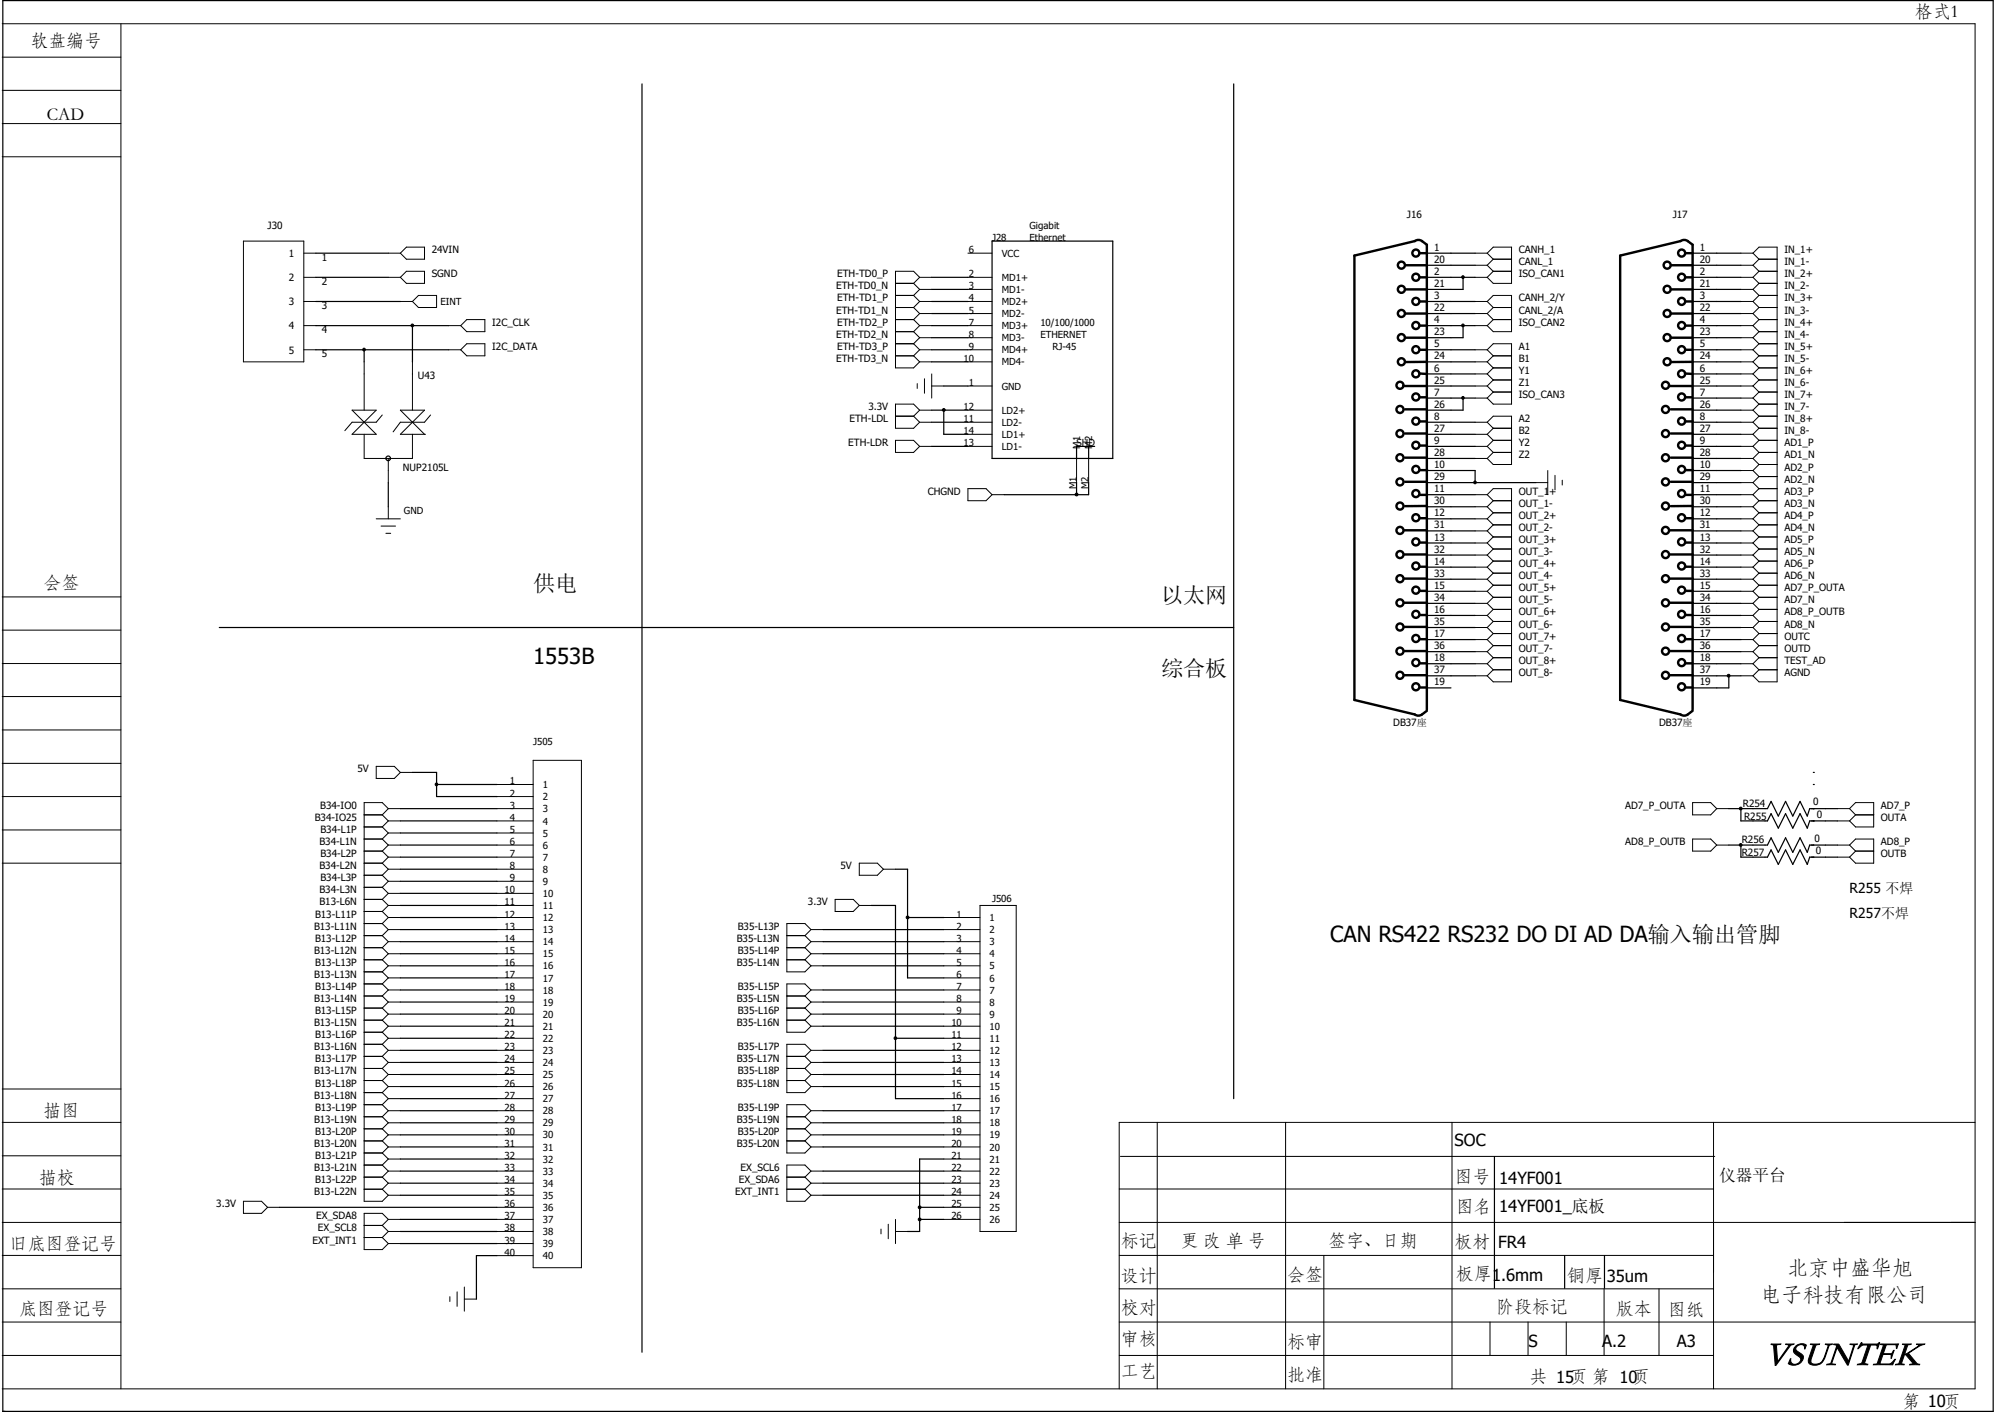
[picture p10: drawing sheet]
<svg xmlns="http://www.w3.org/2000/svg" width="420mm" height="297mm" viewBox="0 0 420 297" stroke-linecap="round" stroke-linejoin="round" font-family="sans-serif">
<g fill="none" stroke="#000" stroke-width=".25">
<path d="M.6 .1h418.8v296.8h-418.8zM135.1 17.7v266.7M259.6 17.7v213.4M66.5 53.3h15.2M66.5 58.3h15.2M196 58.3h7.7M208.7 50.7h25.4v45.7h-25.4zM300.2 53.3h10.2M300.2 58.3h10.2M300.2 55.8h10.2M307.8 58.3v2.6h-7.6M356.2 53.3h10.1"/>
<path d="M356.2 58.3h10.1M356.2 55.8h10.1M66.5 63.4h17.7M66.5 68.5h27.9M66.5 73.6h27.9M76.6 73.6v2.5M86.8 68.5v7.6M196 63.4h7.7M196 68.5h7.7M196 73.6h7.7M196 60.9h7.7M196 66h7.7"/>
<path d="M196 71h7.7M196 76.1h7.7M300.2 63.4h10.2M300.2 68.5h10.2M300.2 73.6h10.2M300.2 78.7h10.2M300.2 66h10.2M300.2 76.1h10.2M307.8 68.5v2.5h-7.6M356.2 63.4h10.1M356.2 68.5h10.1M356.2 73.6h10.1"/>
<path d="M356.2 78.7h10.1M356.2 60.9h10.1M356.2 66h10.1M356.2 71h10.1M356.2 76.1h10.1M196 88.8h7.7M196 93.9h7.7M196 86.3h7.7M198.6 81.2h5.1M198.6 86.3v5.1h5.1M229.1 93.9v2.5M230.3 93.9h-3.8v2.5"/>
<path d="M300.2 83.7h10.2M300.2 88.8h10.2M300.2 93.9h10.2M300.2 99h10.2v2.5M300.2 81.2h10.2M300.2 91.4h10.2M300.2 96.4h10.2M307.8 83.7v2.6h-7.6M356.2 83.7h10.1M356.2 88.8h10.1M356.2 93.9h10.1M356.2 99h10.1"/>
<path d="M356.2 81.2h10.1M356.2 86.3h10.1M356.2 91.4h10.1M356.2 96.4h10.1M81.7 101.5v5.1M226.5 101.5v2.6M229.1 101.5v2.6h-17.8M300.2 104.1h10.2M300.2 109.1h10.2M300.2 114.2h10.2M300.2 119.3h10.2M300.2 101.5h22.9"/>
<path d="M300.2 106.6h10.2M300.2 111.7h10.2M300.2 116.8h10.2M356.2 104.1h10.1M356.2 109.1h10.1M356.2 114.2h10.1M356.2 119.3h10.1M356.2 101.5h10.1M356.2 106.6h10.1M356.2 111.7h10.1M356.2 116.8h10.1M46.1 132h213.5"/>
<path d="M300.2 132h10.2M300.2 124.4h10.2M300.2 129.5h10.2M300.2 134.5h10.2M300.2 139.6h10.2M300.2 121.8h10.2M300.2 126.9h10.2M300.2 137.1h10.2M356.2 132h10.1M356.2 124.4h10.1M356.2 129.5h10.1M356.2 134.5h10.1"/>
<path d="M356.2 139.6h10.1M356.2 121.8h10.1M356.2 126.9h10.1M356.2 137.1h10.1M300.2 144.7h5.1M300.2 142.2h10.2M356.2 142.2h10.1M363.8 142.2v2.5h-7.6M84.2 170.1h20.4M84.2 172.7h20.4M84.2 177.8h20.4M84.2 175.2h20.4"/>
<path d="M86.8 162.5h5.1v5.1h12.7M91.9 165h12.7M363.8 170.1h8.1l.8-1.5 1.5 3.1 1.5-3.1 1.5 3.1 1.6-3.1 1.5 3.1 .5-1.6h5.8M363.8 177.8h8.1l.8-1.6 1.5 3.1 1.5-3.1 1.5 3.1 1.6-3.1 1.5 3.1 .5-1.5h5.8M366.3 170.1v2.6h5.6l.8-1.5 1.5 3 1.5-3 1.5 3 1.6-3 1.5 3 .5-1.5h5.8M366.3 177.8v2.5h5.6l.8-1.5 1.5 3 1.5-3 1.5 3 1.6-3 1.5 3 .5-1.5h5.8M381.6 162.5h.1M381.6 165h.1M381.6 170.1h.1M381.6 172.7h.1M84.2 180.3h20.4M84.2 198.1h20.4"/>
<path d="M84.2 195.5h20.4M84.2 193h20.4M84.2 182.8h20.4M84.2 190.5h20.4M84.2 185.4h20.4M84.2 187.9h20.4M173.2 198.1h25.4M173.2 195.5h25.4M183.3 190.5h5.1v40.6h10.2M188.4 182.8h2.6v22.9h7.6M191 193h7.6M84.2 208.2h20.4"/>
<path d="M84.2 215.9h20.4M84.2 213.3h20.4M84.2 203.2h20.4M84.2 200.6h20.4M84.2 210.8h20.4M84.2 205.7h20.4M84.2 218.4h20.4M173.2 208.2h25.4M173.2 215.9h25.4M173.2 213.3h25.4M173.2 203.2h25.4M173.2 200.6h25.4"/>
<path d="M173.2 210.8h25.4M188.4 218.4h10.2M84.2 226h20.4M84.2 238.7h20.4M84.2 228.6h20.4M84.2 236.2h20.4M84.2 233.6h20.4M84.2 223.5h20.4M84.2 220.9h20.4M84.2 231.1h20.4M173.2 226h25.4M173.2 238.7h25.4"/>
<path d="M173.2 228.6h25.4M173.2 236.2h25.4M173.2 233.6h25.4M173.2 223.5h25.4M173.2 220.9h25.4M58.8 254h45.8M84.2 243.8h20.4M84.2 256.5h20.4M84.2 259h20.4M84.2 241.3h20.4M84.2 246.3h20.4M84.2 248.9h20.4"/>
<path d="M84.2 251.4h20.4M173.2 241.3h25.4M173.2 246.3h25.4M173.2 248.9h25.4M173.2 251.4h25.4M193.5 254h5.1M193.5 256.5h5.1M198.6 243.8h-5.1v15.2h-2.5M314.5 243.3v27.7M84.2 261.6h20.4M104.6 264.1h-4.4v9.2M329.2 264.1v6.9"/>
<path d="M337.6 264.1v6.9"/>
<circle cx="81.7" cy="96.4" r=".49"/>
</g>
<g fill="none" stroke="#000" stroke-width=".21">
<path d="M.5 12h24.9M.5 19h24.9M.5 5h415.1v287.1h-415.1M25.4 5v287.1M.5 26h24.9M.5 33h24.9M51.2 50.7h12.7v25.4h-12.7zM63.9 58.3h2.6M63.9 53.3h2.6M81.7 58.3h2.5M81.7 53.3h2.5M84.2 53.3l1.3-1.3h3.8v2.5h-3.8z"/>
<path d="M84.2 58.3l1.3-1.2h3.8v2.5h-3.8zM188.4 59.6h3.8M192.2 59.6l1.3 1.3M193.5 58.3h2.5M193.5 58.3l-1.3-1.2h-3.8v20.3h3.8l1.3-1.3M193.5 58.3l-1.3 1.3M203.7 58.3h5M203.7 53.3h5M310.4 58.3h2.5M310.4 53.3h2.5M310.4 55.8h2.5M312.9 53.3l1.3-1.3h3.9v7.6h-3.9l-1.3-1.3"/>
<path d="M312.9 53.3l1.3 1.2M312.9 55.8l1.3 1.3M314.2 57.1l-1.3 1.2M314.2 54.5h3.9M314.2 57.1h3.9M314.2 54.5l-1.3 1.3M366.3 58.3h2.6M366.3 53.3h2.6M366.3 55.8h2.6M368.9 53.3l1.2 1.2M368.9 53.3l1.2-1.3h3.8v91.4h-3.8l-1.2-1.2M368.9 55.8l1.2 1.3"/>
<path d="M368.9 58.3l1.2 1.3M370.1 54.5h3.8M370.1 57.1h3.8M370.1 54.5l-1.2 1.3M370.1 59.6h3.8M370.1 57.1l-1.2 1.2M370.1 59.6l-1.2 1.3M63.9 63.4h2.6M63.9 68.5h2.6M63.9 73.6h2.6M76.6 76.1v10.2M84.2 63.4h2.6"/>
<path d="M86.8 76.1v10.2M86.8 63.4l1.3-1.3h3.8v2.6h-3.8zM94.4 68.5h2.5M94.4 73.6h2.5M96.9 68.5l1.3-1.3h3.8v2.6h-3.8zM96.9 73.6l1.3-1.3h3.8v2.5h-3.8zM188.4 62.1h3.8M188.4 64.7h3.8M188.4 67.2h3.8M188.4 69.8h3.8M188.4 72.3h3.8M188.4 74.8h3.8"/>
<path d="M192.2 62.1l1.3 1.3M192.2 64.7l1.3 1.3M192.2 67.2l1.3 1.3M192.2 69.8l1.3 1.2M192.2 72.3l1.3 1.3M192.2 74.8l1.3 1.3M193.5 60.9h2.5M193.5 63.4h2.5M193.5 66h2.5M193.5 68.5h2.5M193.5 71h2.5M193.5 73.6h2.5"/>
<path d="M193.5 76.1h2.5M193.5 68.5l-1.3 1.3M193.5 71l-1.3 1.3M193.5 73.6l-1.3 1.2M193.5 60.9l-1.3 1.2M193.5 63.4l-1.3 1.3M193.5 66l-1.3 1.2M194.5 79.7v3M196 78.7v5M203.7 60.9h5M203.7 63.4h5M203.7 66h5"/>
<path d="M203.7 68.5h5M203.7 71h5M203.7 73.6h5M203.7 76.1h5M310.4 63.4h2.5M310.4 66h2.5M310.4 68.5h2.5M310.4 73.6h2.5M310.4 76.1h2.5M310.4 78.7h2.5M312.9 63.4l1.3-1.3h3.9v7.7h-3.9l-1.3-1.3M312.9 73.6l1.3-1.3h3.9v12.7h-3.9l-1.3-1.3"/>
<path d="M312.9 63.4l1.3 1.3M312.9 66l1.3 1.2M312.9 73.6l1.3 1.2M312.9 76.1l1.3 1.3M312.9 78.7l1.3 1.2M314.2 77.4l-1.3 1.3M314.2 79.9l-1.3 1.3M314.2 64.7h3.9M314.2 67.2h3.9M314.2 74.8h3.9M314.2 77.4h3.9M314.2 79.9h3.9"/>
<path d="M314.2 64.7l-1.3 1.3M314.2 74.8l-1.3 1.3M314.2 67.2l-1.3 1.3M366.3 60.9h2.6M366.3 63.4h2.6M366.3 66h2.6M366.3 68.5h2.6M366.3 71h2.6M366.3 73.6h2.6M366.3 76.1h2.6M366.3 78.7h2.6M368.9 60.9l1.2 1.2"/>
<path d="M368.9 63.4l1.2 1.3M368.9 66l1.2 1.2M368.9 68.5l1.2 1.3M368.9 71l1.2 1.3M368.9 73.6l1.2 1.2M368.9 76.1l1.2 1.3M368.9 78.7l1.2 1.2M370.1 62.1h3.8M370.1 64.7h3.8M370.1 62.1l-1.2 1.3M370.1 67.2h3.8M370.1 64.7l-1.2 1.3"/>
<path d="M370.1 69.8h3.8M370.1 67.2l-1.2 1.3M370.1 72.3h3.8M370.1 69.8l-1.2 1.2M370.1 74.8h3.8M370.1 72.3l-1.2 1.3M370.1 77.4h3.8M370.1 74.8l-1.2 1.3M370.1 79.9h3.8M370.1 77.4l-1.2 1.3M370.1 79.9l-1.2 1.3M74.1 86.3h5.1l-5.1 5.1h5.1z"/>
<path d="M76.6 91.4v5h10.2v-5M80.4 87.3l-1.2 1.5h-5.1l-1.5 1.8M81.7 96.4v5.1M84.2 86.3h5.1l-5.1 5.1h5.1zM89.3 91.4h.1M90.6 87.3l-1.3 1.5h-5.1l-1.5 2M188.4 92.6h3.8l1.3 1.3-1.3 1.3h-3.8zM188.4 87.5h3.8M192.2 87.5l1.3 1.3M193 80.7v1M193.5 86.3h2.5M193.5 88.8h2.5"/>
<path d="M193.5 93.9h2.5M193.5 86.3l-1.3-1.3h-3.8v5.1h3.8l1.3-1.3M193.5 86.3l-1.3 1.2M196 81.2h2.6M203.7 81.2h5M203.7 86.3h5M203.7 88.8h5M203.7 91.4h5M203.7 93.9h5M226.5 96.4v5.1M229.1 96.4v5.1M310.4 81.2h2.5"/>
<path d="M310.4 88.8h2.5M310.4 91.4h2.5M310.4 93.9h2.5M310.4 96.4h2.5M310.4 83.7h2.5M312.9 88.8l1.3-1.3h3.9v10.2h-3.9l-1.3-1.3M312.9 81.2l1.3 1.3M312.9 88.8l1.3 1.3M312.9 91.4l1.3 1.2M312.9 93.9l1.3 1.3M314.2 95.2l-1.3 1.2M314.2 82.5h3.9"/>
<path d="M314.2 90.1h3.9M314.2 92.6h3.9M314.2 90.1l-1.3 1.3M314.2 95.2h3.9M314.2 92.6l-1.3 1.3M314.2 82.5l-1.3 1.2M325.7 99v5.1M327.2 100v3M366.3 81.2h2.6M366.3 86.3h2.6M366.3 88.8h2.6M366.3 91.4h2.6"/>
<path d="M366.3 93.9h2.6M366.3 96.4h2.6M366.3 83.7h2.6M366.3 99h2.6M368.9 81.2l1.2 1.3M368.9 83.7l1.2 1.3M368.9 86.3l1.2 1.2M368.9 88.8l1.2 1.3M368.9 91.4l1.2 1.2M368.9 93.9l1.2 1.3M368.9 96.4l1.2 1.3M368.9 99l1.2 1.2"/>
<path d="M370.1 82.5h3.8M370.1 85h3.8M370.1 82.5l-1.2 1.2M370.1 87.5h3.8M370.1 85l-1.2 1.3M370.1 90.1h3.8M370.1 87.5l-1.2 1.3M370.1 92.6h3.8M370.1 90.1l-1.2 1.3M370.1 95.2h3.8M370.1 97.7h3.8M370.1 92.6l-1.2 1.3"/>
<path d="M370.1 95.2l-1.2 1.2M370.1 97.7l-1.2 1.3M79.2 109.1h5M80.2 110.7h3M81.2 112.2h1M81.7 106.6v2.5M203.7 102.8h3.8l1.2 1.3-1.2 1.2h-3.8zM208.7 104.1h2.6M310.4 119.3h2.5M310.4 116.8h2.5M310.4 114.2h2.5M310.4 111.7h2.5"/>
<path d="M310.4 109.1h2.5M310.4 106.6h2.5M310.4 104.1h2.5M312.9 104.1l1.3-1.3h3.9v40.6h-3.9l-1.3-1.2M312.9 119.3l1.3 1.3M312.9 116.8l1.3 1.2M312.9 114.2l1.3 1.3M312.9 111.7l1.3 1.2M312.9 109.1l1.3 1.3M312.9 106.6l1.3 1.3M312.9 104.1l1.3 1.2M314.2 118l-1.3 1.3"/>
<path d="M314.2 118h3.9M314.2 115.5h3.9M314.2 115.5l-1.3 1.3M314.2 112.9h3.9M314.2 112.9l-1.3 1.3M314.2 110.4h3.9M314.2 110.4l-1.3 1.3M314.2 107.9h3.9M314.2 107.9l-1.3 1.2M314.2 105.3h3.9M314.2 105.3l-1.3 1.3M323.1 101.5h2.6"/>
<path d="M328.7 101v1M366.3 119.3h2.6M366.3 116.8h2.6M366.3 114.2h2.6M366.3 111.7h2.6M366.3 109.1h2.6M366.3 106.6h2.6M366.3 104.1h2.6M366.3 101.5h2.6M368.9 101.5l1.2 1.3M368.9 104.1l1.2 1.2M368.9 106.6l1.2 1.3"/>
<path d="M368.9 109.1l1.2 1.3M368.9 111.7l1.2 1.2M368.9 114.2l1.2 1.3M368.9 116.8l1.2 1.2M368.9 119.3l1.2 1.3M370.1 118h3.8M370.1 115.5h3.8M370.1 112.9h3.8M370.1 110.4h3.8M370.1 107.9h3.8M370.1 105.3h3.8M370.1 102.8h3.8"/>
<path d="M370.1 100.2h3.8M370.1 100.2l-1.2 1.3M370.1 102.8l-1.2 1.3M370.1 105.3l-1.2 1.3M370.1 107.9l-1.2 1.2M370.1 110.4l-1.2 1.3M370.1 112.9l-1.2 1.3M370.1 115.5l-1.2 1.3M370.1 118l-1.2 1.3M.5 125.6h24.9M.5 132.5h24.9M.5 139.6h24.9"/>
<path d="M310.4 139.6h2.5M310.4 137.1h2.5M310.4 134.5h2.5M310.4 132h2.5M310.4 129.5h2.5M310.4 126.9h2.5M310.4 124.4h2.5M310.4 121.8h2.5M312.9 139.6l1.3 1.3M312.9 137.1l1.3 1.2M312.9 134.5l1.3 1.3M312.9 132l1.3 1.3"/>
<path d="M312.9 129.5l1.3 1.2M312.9 126.9l1.3 1.3M312.9 124.4l1.3 1.2M312.9 121.8l1.3 1.3M314.2 138.3l-1.3 1.3M314.2 138.3h3.9M314.2 135.8h3.9M314.2 135.8l-1.3 1.3M314.2 133.3h3.9M314.2 133.3l-1.3 1.2M314.2 130.7h3.9M314.2 130.7l-1.3 1.3"/>
<path d="M314.2 128.2h3.9M314.2 128.2l-1.3 1.3M314.2 125.6h3.9M314.2 125.6l-1.3 1.3M314.2 123.1h3.9M314.2 123.1l-1.3 1.3M314.2 120.6h3.9M314.2 120.6l-1.3 1.2M366.3 139.6h2.6M366.3 137.1h2.6M366.3 134.5h2.6M366.3 132h2.6"/>
<path d="M366.3 129.5h2.6M366.3 126.9h2.6M366.3 124.4h2.6M366.3 121.8h2.6M368.9 139.6l1.2 1.3M368.9 121.8l1.2 1.3M368.9 124.4l1.2 1.2M368.9 126.9l1.2 1.3M368.9 129.5l1.2 1.2M368.9 132l1.2 1.3M368.9 134.5l1.2 1.3M368.9 137.1l1.2 1.2"/>
<path d="M370.1 138.3h3.8M370.1 138.3l-1.2 1.3M370.1 135.8h3.8M370.1 133.3h3.8M370.1 130.7h3.8M370.1 128.2h3.8M370.1 125.6h3.8M370.1 123.1h3.8M370.1 120.6h3.8M370.1 120.6l-1.2 1.2M370.1 123.1l-1.2 1.3M370.1 125.6l-1.2 1.3"/>
<path d="M370.1 128.2l-1.2 1.3M370.1 130.7l-1.2 1.3M370.1 133.3l-1.2 1.2M370.1 135.8l-1.2 1.3M.5 146.5h24.9M.5 153.5h24.9M112.2 159.9h10.1v106.8h-10.1zM310.4 142.2h2.5M314.2 140.9h3.9M314.2 140.9l-1.3 1.3M366.3 142.2h2.6M370.1 140.9h3.8"/>
<path d="M370.1 140.9l-1.2 1.3M.5 167.6h24.9M.5 160.6h24.9M.5 174.6h24.9M76.6 171.4h3.8M76.6 173.9h3.8M76.6 176.5h3.8M76.6 179h3.8M79.2 161.2h3.8l1.2 1.3-1.2 1.2h-3.8zM80.4 171.4l1.3 1.3M80.4 173.9l1.3 1.3M80.4 176.5l1.3 1.3"/>
<path d="M80.4 179l1.3 1.3M81.7 170.1h2.5M81.7 172.7h2.5M81.7 175.2h2.5M81.7 177.8h2.5M81.7 170.1l-1.3-1.3h-3.8v83.9h3.8l1.3-1.3M81.7 170.1l-1.3 1.3M81.7 172.7l-1.3 1.2M81.7 175.2l-1.3 1.3M81.7 177.8l-1.3 1.2M84.2 162.5h2.6M104.6 167.6h7.6"/>
<path d="M104.6 165h7.6M104.6 170.1h7.6M104.6 172.7h7.6M104.6 175.2h7.6M104.6 177.8h7.6M356.2 168.8h3.8l1.2 1.3-1.2 1.3h-3.8zM356.2 176.5h3.8l1.2 1.3-1.2 1.2h-3.8zM361.2 170.1h2.6M361.2 177.8h2.6M386.6 170.1h2.6M386.6 172.7h2.6M386.6 177.8h2.6"/>
<path d="M389.2 177.8l1.2-1.3h3.9v5.1h-3.9l-1.2-1.3M389.2 170.1l1.2-1.3h3.9v5.1h-3.9l-1.2-1.2M389.2 170.1l1.2 1.3M389.2 177.8l1.2 1.2M390.4 171.4h3.9M390.4 179h3.9M390.4 171.4l-1.2 1.3M390.4 179l-1.2 1.3M.5 181.6h24.9M76.6 181.6h3.8M76.6 184.1h3.8M76.6 186.6h3.8"/>
<path d="M76.6 189.2h3.8M76.6 191.7h3.8M76.6 194.3h3.8M76.6 196.8h3.8M76.6 199.3h3.8M80.4 181.6l1.3 1.2M80.4 184.1l1.3 1.3M80.4 186.6l1.3 1.3M80.4 189.2l1.3 1.3M80.4 191.7l1.3 1.3M80.4 194.3l1.3 1.2M80.4 196.8l1.3 1.3"/>
<path d="M80.4 199.3l1.3 1.3M81.7 190.5h2.5M81.7 193h2.5M81.7 195.5h2.5M81.7 198.1h2.5M81.7 180.3h2.5M81.7 182.8h2.5M81.7 185.4h2.5M81.7 187.9h2.5M81.7 180.3l-1.3 1.3M81.7 182.8l-1.3 1.3M81.7 185.4l-1.3 1.2"/>
<path d="M81.7 187.9l-1.3 1.3M81.7 190.5l-1.3 1.2M81.7 193l-1.3 1.3M81.7 195.5l-1.3 1.3M81.7 198.1l-1.3 1.2M104.6 190.5h7.6M104.6 193h7.6M104.6 195.5h7.6M104.6 198.1h7.6M104.6 180.3h7.6M104.6 182.8h7.6M104.6 185.4h7.6"/>
<path d="M104.6 187.9h7.6M165.6 196.8h3.8M165.6 199.3h3.8M169.4 196.8l1.2 1.3M169.4 199.3l1.2 1.3M170.6 195.5h2.6M170.6 198.1h2.6M170.6 195.5l-1.2-1.2h-3.8v10.1h3.8l1.2-1.2M170.6 195.5l-1.2 1.3M170.6 198.1l-1.2 1.2M175.7 189.2h3.8l1.3 1.3-1.3 1.2h-3.8zM180.8 181.6h3.8l1.3 1.2-1.3 1.3h-3.8z"/>
<path d="M180.8 190.5h2.5M185.9 182.8h2.5M198.6 193h7.6M198.6 195.5h7.6M198.6 198.1h7.6M206.2 190.5h7.6v68.5h-7.6zM386.6 180.3h2.6M76.6 201.9h3.8M76.6 204.4h3.8M76.6 207h3.8M76.6 209.5h3.8M76.6 212h3.8"/>
<path d="M76.6 214.6h3.8M76.6 217.1h3.8M76.6 219.7h3.8M80.4 201.9l1.3 1.3M80.4 204.4l1.3 1.3M80.4 207l1.3 1.2M80.4 209.5l1.3 1.3M80.4 212l1.3 1.3M80.4 214.6l1.3 1.3M80.4 217.1l1.3 1.3M80.4 219.7l1.3 1.2M81.7 200.6h2.5"/>
<path d="M81.7 203.2h2.5M81.7 205.7h2.5M81.7 208.2h2.5M81.7 210.8h2.5M81.7 213.3h2.5M81.7 215.9h2.5M81.7 218.4h2.5M81.7 200.6l-1.3 1.3M81.7 203.2l-1.3 1.2M81.7 205.7l-1.3 1.3M81.7 208.2l-1.3 1.3M81.7 210.8l-1.3 1.2"/>
<path d="M81.7 213.3l-1.3 1.3M81.7 215.9l-1.3 1.2M81.7 218.4l-1.3 1.3M104.6 200.6h7.6M104.6 203.2h7.6M104.6 205.7h7.6M104.6 208.2h7.6M104.6 210.8h7.6M104.6 213.3h7.6M104.6 215.9h7.6M104.6 218.4h7.6M165.6 201.9h3.8"/>
<path d="M165.6 209.5h3.8M165.6 212h3.8M165.6 214.6h3.8M169.4 201.9l1.2 1.3M169.4 209.5l1.2 1.3M169.4 212l1.2 1.3M169.4 214.6l1.2 1.3M170.6 200.6h2.6M170.6 203.2h2.6M170.6 208.2h2.6M170.6 210.8h2.6M170.6 213.3h2.6"/>
<path d="M170.6 215.9h2.6M170.6 208.2l-1.2-1.2h-3.8v10.1h3.8l1.2-1.2M170.6 200.6l-1.2 1.3M170.6 208.2l-1.2 1.3M170.6 210.8l-1.2 1.2M170.6 213.3l-1.2 1.3M198.6 200.6h7.6M198.6 203.2h7.6M198.6 205.7h7.6M198.6 208.2h7.6M198.6 210.8h7.6M198.6 213.3h7.6"/>
<path d="M198.6 215.9h7.6M198.6 218.4h7.6M.5 229.1h24.9M.5 236.1h24.9M76.6 222.2h3.8M76.6 224.7h3.8M76.6 227.3h3.8M76.6 229.8h3.8M76.6 232.4h3.8M76.6 234.9h3.8M76.6 237.4h3.8M76.6 240h3.8"/>
<path d="M80.4 222.2l1.3 1.3M80.4 224.7l1.3 1.3M80.4 227.3l1.3 1.3M80.4 229.8l1.3 1.3M80.4 232.4l1.3 1.2M80.4 234.9l1.3 1.3M80.4 237.4l1.3 1.3M80.4 240l1.3 1.3M81.7 220.9h2.5M81.7 223.5h2.5M81.7 226h2.5M81.7 228.6h2.5"/>
<path d="M81.7 231.1h2.5M81.7 233.6h2.5M81.7 236.2h2.5M81.7 238.7h2.5M81.7 220.9l-1.3 1.3M81.7 223.5l-1.3 1.2M81.7 226l-1.3 1.3M81.7 228.6l-1.3 1.2M81.7 231.1l-1.3 1.3M81.7 233.6l-1.3 1.3M81.7 236.2l-1.3 1.2M81.7 238.7l-1.3 1.3"/>
<path d="M104.6 220.9h7.6M104.6 223.5h7.6M104.6 226h7.6M104.6 228.6h7.6M104.6 231.1h7.6M104.6 233.6h7.6M104.6 236.2h7.6M104.6 238.7h7.6M165.6 222.2h3.8M165.6 224.7h3.8M165.6 227.3h3.8M165.6 234.9h3.8"/>
<path d="M165.6 237.4h3.8M165.6 240h3.8M169.4 222.2l1.2 1.3M169.4 224.7l1.2 1.3M169.4 227.3l1.2 1.3M169.4 234.9l1.2 1.3M169.4 237.4l1.2 1.3M169.4 240l1.2 1.3M170.6 220.9h2.6M170.6 223.5h2.6M170.6 226h2.6M170.6 228.6h2.6"/>
<path d="M170.6 233.6h2.6M170.6 236.2h2.6M170.6 238.7h2.6M170.6 220.9l-1.2-1.2h-3.8v10.1h3.8l1.2-1.2M170.6 233.6l-1.2-1.2h-3.8v10.1h3.8l1.2-1.2M170.6 220.9l-1.2 1.3M170.6 223.5l-1.2 1.2M170.6 226l-1.2 1.3M170.6 233.6l-1.2 1.3M170.6 236.2l-1.2 1.2M170.6 238.7l-1.2 1.3M198.6 220.9h7.6"/>
<path d="M198.6 223.5h7.6M198.6 226h7.6M198.6 228.6h7.6M198.6 231.1h7.6M198.6 233.6h7.6M198.6 236.2h7.6M198.6 238.7h7.6M243.5 236.1v56M270.5 236.1v56M305.5 236.1v56M360.6 236.1v56M415.6 236.1h-180.1v56"/>
<path d="M.5 257.1h24.9M.5 243.1h24.9M.5 250.1h24.9M51.2 252.7h3.8l1.3 1.3-1.3 1.2h-3.8zM56.3 254h2.5M76.6 250.1h3.8M76.6 242.5h3.8M76.6 245.1h3.8M76.6 247.6h3.8M76.6 257.8h3.8M80.4 242.5l1.3 1.3M80.4 245.1l1.3 1.2"/>
<path d="M80.4 247.6l1.3 1.3M80.4 250.1l1.3 1.3M80.4 257.8l1.3 1.2M81.7 259h2.5M81.7 241.3h2.5M81.7 243.8h2.5M81.7 246.3h2.5M81.7 248.9h2.5M81.7 251.4h2.5M81.7 256.5h2.5M81.7 256.5l-1.3-1.3h-3.8v7.6h3.8l1.3-1.2M81.7 241.3l-1.3 1.2"/>
<path d="M81.7 243.8l-1.3 1.3M81.7 246.3l-1.3 1.3M81.7 248.9l-1.3 1.2M81.7 256.5l-1.3 1.3M81.7 259l-1.3 1.3M104.6 259h7.6M104.6 241.3h7.6M104.6 243.8h7.6M104.6 246.3h7.6M104.6 248.9h7.6M104.6 251.4h7.6M104.6 254h7.6"/>
<path d="M104.6 256.5h7.6M165.6 250.1h3.8M165.6 247.6h3.8M169.4 247.6l1.2 1.3M169.4 250.1l1.2 1.3M170.6 241.3h2.6M170.6 246.3h2.6M170.6 248.9h2.6M170.6 251.4h2.6M170.6 246.3l-1.2-1.2h-3.8v7.6h3.8l1.2-1.3M170.6 246.3l-1.2 1.3M170.6 248.9l-1.2 1.2"/>
<path d="M185.4 258.5v1M186.9 257.5v3.1M188.4 259h2.6M188.4 256.5v5.1M198.6 241.3h7.6M198.6 243.8h7.6M198.6 246.3h7.6M198.6 248.9h7.6M198.6 251.4h7.6M198.6 254h7.6M198.6 256.5h7.6M235.5 257.1h180.1"/>
<path d="M235.5 250.1h125.1M235.8 243.2h125M.5 264.1h24.9M.5 271.1h24.9M.5 278.1h24.9M76.6 260.3h3.8M80.4 260.3l1.3 1.3M81.7 261.6h2.5M94.7 272.8v1M96.2 271.7v3.1M97.7 273.3h2.5M97.7 270.7v5.1"/>
<path d="M104.6 261.6h7.6M104.6 264.1h7.6M235.5 264.1h125.1M235.5 271.1h125.1M235.5 278.1h180.1M278.6 264.1v28M313.5 278.1v7M321.5 278.1v7M329.6 278.1v7M337.5 271.1v14M349.1 271.1v14M.5 285.1h24.9"/>
<path d="M235.5 285.1h125.1"/>
</g>
<g fill="none" stroke="#000" stroke-width=".51">
<path d="M295.7 55.8h4.5M298.7 58.3h1.5M298.7 53.3h1.5M351.6 55.8h4.6M354.6 58.3h1.6M354.6 53.3h1.6M295.7 71h4.5M295.7 66h4.5M295.7 60.9h4.5M298.7 78.6l1.5 .1M298.7 73.6h1.5M298.7 68.5h1.5"/>
<path d="M298.7 63.4h1.5M300.2 76.1l-4.5 .1M351.6 71h4.6M351.6 66h4.6M351.6 60.9h4.6M354.5 78.6l1.7 .1M354.6 73.6h1.6M354.6 68.5h1.6M354.6 63.4h1.6M356.2 76.1l-4.6 .1M295.2 81.2h5M295.7 86.1h4.5"/>
<path d="M295.7 91.2h4.5M295.7 96.3h4.5M298.7 88.6h1.5M298.7 98.9h1.6M298.7 93.7h1.5M298.8 83.6h1.4M351.2 81.2h5M351.6 86.1h4.6M351.6 91.2h4.6M351.6 96.3h4.6M354.5 88.6h1.7M354.6 98.9h1.6"/>
<path d="M354.7 93.7h1.4M354.7 83.6h1.4M295.4 111.5h4.9M295.4 116.6h4.9M295.7 101.3h4.5M298.7 109h1.6M298.7 104.1h1.6M298.8 114.1h1.4M298.8 119.2h1.4M300.2 106.4l-4.5 .1M351.4 111.5h4.8M351.4 116.6h4.8"/>
<path d="M351.6 101.3h4.6M354.7 109h1.5M354.7 104.1h1.5M354.7 114.1h1.5M354.7 119.2h1.5M356.2 106.4l-4.6 .1M295.4 121.7h4.9M295.4 126.8h4.9M295.4 131.9h4.9M295.4 136.9h4.9M298.8 124.3h1.4M298.8 129.4h1.4"/>
<path d="M298.8 134.5h1.4M298.8 139.5h1.4M351.4 121.7h4.8M351.4 126.8h4.8M351.4 131.9h4.8M351.4 136.9h4.8M354.7 124.3h1.5M354.7 129.4h1.5M354.7 134.5h1.5M354.7 139.5h1.5M295.4 142h4.9M298.8 144.6h1.4"/>
<path d="M300.2 149.3v-97.8l-1-.8a1.27 1.27 0 0 0-1.5 0l-12.7 3.1v93.4l12.7 3.1a1.27 1.27 0 0 0 1.5 0l1-.8M351.4 142h4.8M354.7 144.6h1.5M356.2 149.3v-97.8l-1.1-.8a1.27 1.27 0 0 0-1.5 0l-12.7 3.1v93.4l12.7 3.1a1.27 1.27 0 0 0 1.5 0l1.1-.8"/>
<circle cx="294.9" cy="55.8" r=".74"/>
<circle cx="297.9" cy="58.3" r=".74"/>
<circle cx="297.9" cy="53.2" r=".74"/>
<circle cx="350.8" cy="55.8" r=".74"/>
<circle cx="353.8" cy="53.2" r=".74"/>
<circle cx="353.8" cy="58.3" r=".74"/>
<circle cx="294.9" cy="76.1" r=".74"/>
<circle cx="294.9" cy="65.9" r=".74"/>
<circle cx="294.9" cy="71" r=".74"/>
<circle cx="294.9" cy="60.9" r=".74"/>
<circle cx="297.9" cy="63.4" r=".74"/>
<circle cx="297.9" cy="78.6" r=".74"/>
<circle cx="297.9" cy="73.6" r=".74"/>
<circle cx="297.9" cy="68.5" r=".74"/>
<circle cx="350.8" cy="60.9" r=".74"/>
<circle cx="350.8" cy="65.9" r=".74"/>
<circle cx="350.8" cy="71" r=".74"/>
<circle cx="350.8" cy="76.1" r=".74"/>
<circle cx="353.8" cy="68.5" r=".74"/>
<circle cx="353.8" cy="73.6" r=".74"/>
<circle cx="353.8" cy="63.4" r=".74"/>
<circle cx="353.8" cy="78.6" r=".74"/>
<circle cx="294.6" cy="86.1" r=".74"/>
<circle cx="294.6" cy="91.2" r=".74"/>
<circle cx="294.6" cy="96.3" r=".74"/>
<circle cx="294.6" cy="81" r=".74"/>
<circle cx="297.9" cy="88.6" r=".74"/>
<circle cx="297.9" cy="93.7" r=".74"/>
<circle cx="297.9" cy="83.5" r=".74"/>
<circle cx="297.9" cy="98.7" r=".74"/>
<circle cx="350.5" cy="86.1" r=".74"/>
<circle cx="350.5" cy="81" r=".74"/>
<circle cx="350.5" cy="91.2" r=".74"/>
<circle cx="350.5" cy="96.3" r=".74"/>
<circle cx="353.8" cy="83.5" r=".74"/>
<circle cx="353.8" cy="98.7" r=".74"/>
<circle cx="353.8" cy="93.7" r=".74"/>
<circle cx="353.8" cy="88.6" r=".74"/>
<circle cx="294.6" cy="101.4" r=".74"/>
<circle cx="294.6" cy="116.6" r=".74"/>
<circle cx="294.6" cy="106.4" r=".74"/>
<circle cx="294.6" cy="111.6" r=".74"/>
<circle cx="297.9" cy="119.1" r=".74"/>
<circle cx="297.9" cy="108.9" r=".74"/>
<circle cx="297.9" cy="114" r=".74"/>
<circle cx="297.9" cy="103.8" r=".74"/>
<circle cx="350.5" cy="106.4" r=".74"/>
<circle cx="350.5" cy="111.6" r=".74"/>
<circle cx="350.5" cy="101.4" r=".74"/>
<circle cx="350.5" cy="116.6" r=".74"/>
<circle cx="353.8" cy="103.8" r=".74"/>
<circle cx="353.8" cy="114" r=".74"/>
<circle cx="353.8" cy="119.1" r=".74"/>
<circle cx="353.8" cy="108.9" r=".74"/>
<circle cx="294.6" cy="137" r=".74"/>
<circle cx="294.6" cy="131.9" r=".74"/>
<circle cx="294.6" cy="121.7" r=".74"/>
<circle cx="294.6" cy="126.8" r=".74"/>
<circle cx="297.9" cy="139.4" r=".74"/>
<circle cx="297.9" cy="129.2" r=".74"/>
<circle cx="297.9" cy="134.3" r=".74"/>
<circle cx="297.9" cy="124.1" r=".74"/>
<circle cx="350.5" cy="131.9" r=".74"/>
<circle cx="350.5" cy="137" r=".74"/>
<circle cx="350.5" cy="121.7" r=".74"/>
<circle cx="350.5" cy="126.8" r=".74"/>
<circle cx="353.8" cy="124.1" r=".74"/>
<circle cx="353.8" cy="139.4" r=".74"/>
<circle cx="353.8" cy="134.3" r=".74"/>
<circle cx="353.8" cy="129.2" r=".74"/>
<circle cx="294.6" cy="142" r=".74"/>
<circle cx="297.9" cy="144.5" r=".74"/>
<circle cx="350.5" cy="142" r=".74"/>
<circle cx="353.8" cy="144.5" r=".74"/>
</g>
<g fill="#000" stroke="#000" stroke-width=".21">
<circle cx="307.8" cy="58.3" r=".29"/>
<circle cx="76.6" cy="73.5" r=".29"/>
<circle cx="86.8" cy="68.5" r=".29"/>
<circle cx="307.8" cy="68.5" r=".29"/>
<circle cx="198.6" cy="86.2" r=".3"/>
<circle cx="307.8" cy="83.7" r=".29"/>
<circle cx="226.5" cy="104" r=".3"/>
<circle cx="310.4" cy="101.5" r=".29"/>
<circle cx="363.7" cy="142.1" r=".3"/>
<circle cx="91.8" cy="165" r=".29"/>
<circle cx="366.3" cy="170.1" r=".3"/>
<circle cx="366.3" cy="177.7" r=".3"/>
<circle cx="191" cy="193" r=".3"/>
<circle cx="188.4" cy="218.4" r=".29"/>
<circle cx="193.5" cy="254" r=".3"/>
<circle cx="193.5" cy="256.5" r=".3"/>
</g>
<text font-size="7.3" x="371.2" y="287.1">VSUNTEK</text>
<g font-size="4.7">
<text x="112.2" y="124.4">供电</text>
<text x="244.3" y="126.9">以太网</text>
<text x="112.2" y="139.6">1553B</text>
<text x="244.3" y="142.2">综合板</text>
<text x="279.9" y="198.1">CAN RS422 RS232 DO DI AD DA输入输出管脚</text>
</g>
<g font-size="4.4">
<text x="376.1" y="267.9">北京中盛华旭</text>
<text x="370.5" y="273.6">电子科技有限公司</text>
</g>
<g font-size="3.8">
<text x="402.9" y="3.5">格式1</text>
<text x="6.4" y="9.6">软盘编号</text>
<text x="9.9" y="25.2">CAD</text>
<text x="9.2" y="123.7">会签</text>
<text x="9.1" y="234.7">描图</text>
<text x="8.2" y="248.8">描校</text>
<text x="306.1" y="248.6">图号</text>
<text x="306.3" y="255">图名</text>
<text x="2" y="262.7">旧底图登记号</text>
<text x="235.8" y="262">标记</text>
<text x="248.5" y="262.2">更 改 单 号</text>
<text x="279.4" y="262.2">签字、日期</text>
<text x="306.1" y="262.3">板材</text>
<text x="235.8" y="269.5">设计</text>
<text x="270.8" y="269.2">会签</text>
<text x="306.3" y="268.9">板厚1.6mm</text>
<text x="329.7" y="269.5">铜厚</text>
<text x="314.8" y="276">阶段标记</text>
<text x="4" y="276.3">底图登记号</text>
<text x="235.8" y="276.3">校对</text>
<text x="340" y="276.3">版本</text>
<text x="350.9" y="276.5">图纸</text>
<text x="235.8" y="282.6">审核</text>
<text x="270.8" y="283.3">标审</text>
<text x="235.8" y="289.4">工艺</text>
<text x="270.8" y="290.4">批准</text>
<text x="321.9" y="290.8">共 15页 第 10页</text>
<text x="400.3" y="296">第 10页</text>
</g>
<g font-size="3.5">
<text x="306.1" y="241">SOC</text>
<text x="315.5" y="249.1">14YF001</text>
<text x="361.7" y="248.4">仪器平台</text>
<text x="315.5" y="255">14YF001_底板</text>
<text x="315.2" y="262.6">FR4</text>
<text x="338.1" y="269.7">35um</text>
<text x="321.6" y="283.4">S</text>
<text x="337.1" y="283.4">A.2</text>
<text x="352.8" y="283.4">A3</text>
</g>
<g font-size="2.9">
<text x="389.2" y="187.9">R255 不焊</text>
<text x="389.2" y="193">R257不焊</text>
</g>
<g font-size="2.1">
<text x="296" y="45.9">J16</text>
<text x="352" y="45.9">J17</text>
<text x="56.3" y="48.2">J30</text>
<text x="90.8" y="53.3">24VIN</text>
<text x="301.8" y="52.7">1</text>
<text x="319.6" y="53.3">CANH_1</text>
<text x="357.7" y="52.7">1</text>
<text x="375.5" y="53.3">IN_1+</text>
<text x="60.7" y="54.1">1</text>
<text x="60.7" y="59.1">2</text>
<text x="67.7" y="54.9">1</text>
<text x="67.7" y="59.9">2</text>
<text x="90.8" y="58.3">SGND</text>
<text x="176.1" y="58.3">ETH-TD0_P</text>
<text x="301.8" y="57.8">2</text>
<text x="301.8" y="55.3">20</text>
<text x="319.6" y="55.8">CANL_1</text>
<text x="319.6" y="58.3">ISO_CAN1</text>
<text x="357.7" y="57.8">2</text>
<text x="357.7" y="55.3">20</text>
<text x="375.5" y="55.8">IN_1-</text>
<text x="375.5" y="58.3">IN_2+</text>
<text x="60.7" y="64.2">3</text>
<text x="67.7" y="65">3</text>
<text x="175.9" y="60.9">ETH-TD0_N</text>
<text x="175.9" y="66">ETH-TD1_N</text>
<text x="176.1" y="63.4">ETH-TD1_P</text>
<text x="301.8" y="62.9">3</text>
<text x="301.8" y="60.4">21</text>
<text x="301.8" y="65.4">22</text>
<text x="319.6" y="63.4">CANH_2/Y</text>
<text x="319.6" y="66">CANL_2/A</text>
<text x="357.7" y="62.9">3</text>
<text x="357.7" y="60.4">21</text>
<text x="357.7" y="65.4">22</text>
<text x="375.5" y="60.9">IN_2-</text>
<text x="375.5" y="63.4">IN_3+</text>
<text x="375.5" y="66">IN_3-</text>
<text x="60.7" y="69.3">4</text>
<text x="67.7" y="70.1">4</text>
<text x="103.5" y="68.5">I2C_CLK</text>
<text x="175.9" y="71">ETH-TD2_N</text>
<text x="176.1" y="68.5">ETH-TD2_P</text>
<text x="301.8" y="68">4</text>
<text x="301.8" y="70.5">23</text>
<text x="319.6" y="68.5">ISO_CAN2</text>
<text x="357.7" y="68">4</text>
<text x="357.7" y="70.5">23</text>
<text x="375.5" y="68.5">IN_4+</text>
<text x="375.5" y="71">IN_4-</text>
<text x="60.7" y="74.4">5</text>
<text x="67.7" y="75.2">5</text>
<text x="103.5" y="73.6">I2C_DATA</text>
<text x="175.9" y="76.1">ETH-TD3_N</text>
<text x="176.1" y="73.6">ETH-TD3_P</text>
<text x="301.8" y="73.1">5</text>
<text x="301.8" y="75.6">24</text>
<text x="319.6" y="73.6">A1</text>
<text x="319.6" y="76.1">B1</text>
<text x="357.7" y="73.1">5</text>
<text x="357.7" y="75.6">24</text>
<text x="375.5" y="73.6">IN_5+</text>
<text x="375.5" y="76.1">IN_5-</text>
<text x="87.9" y="79.7">U43</text>
<text x="301.8" y="78.1">6</text>
<text x="301.8" y="83.2">7</text>
<text x="301.8" y="80.7">25</text>
<text x="319.6" y="78.7">Y1</text>
<text x="319.6" y="81.2">Z1</text>
<text x="319.6" y="83.7">ISO_CAN3</text>
<text x="357.7" y="78.1">6</text>
<text x="357.7" y="83.2">7</text>
<text x="357.7" y="80.7">25</text>
<text x="375.5" y="78.7">IN_6+</text>
<text x="375.5" y="81.2">IN_6-</text>
<text x="375.5" y="83.7">IN_7+</text>
<text x="178.7" y="88.8">ETH-LDL</text>
<text x="182.7" y="86.3">3.3V</text>
<text x="301.8" y="88.3">8</text>
<text x="301.8" y="85.8">26</text>
<text x="319.6" y="88.8">A2</text>
<text x="357.7" y="88.3">8</text>
<text x="357.7" y="85.8">26</text>
<text x="375.5" y="86.3">IN_7-</text>
<text x="375.5" y="88.8">IN_8+</text>
<text x="178.5" y="93.9">ETH-LDR</text>
<text x="301.8" y="93.4">9</text>
<text x="301.8" y="90.8">27</text>
<text x="301.8" y="95.9">28</text>
<text x="319.6" y="91.4">B2</text>
<text x="319.6" y="93.9">Y2</text>
<text x="357.7" y="93.4">9</text>
<text x="357.7" y="90.8">27</text>
<text x="357.7" y="95.9">28</text>
<text x="375.5" y="91.4">IN_8-</text>
<text x="375.5" y="93.9">AD1_P</text>
<text x="84.8" y="99.1">NUP2105L</text>
<text x="301.8" y="98.5">10</text>
<text x="301.8" y="101">29</text>
<text x="319.6" y="96.4">Z2</text>
<text x="357.7" y="98.5">10</text>
<text x="357.7" y="101">29</text>
<text x="375.5" y="96.4">AD1_N</text>
<text x="375.5" y="99">AD2_P</text>
<text x="375.5" y="101.5">AD2_N</text>
<text x="195.2" y="104.1">CHGND</text>
<text x="301.8" y="103.5">11</text>
<text x="301.8" y="106.1">30</text>
<text x="319.6" y="106.6">OUT_1-</text>
<text x="319.6" y="104.1">OUT_1+</text>
<text x="357.7" y="103.5">11</text>
<text x="357.7" y="106.1">30</text>
<text x="375.5" y="104.1">AD3_P</text>
<text x="375.5" y="106.6">AD3_N</text>
<text x="301.8" y="108.6">12</text>
<text x="301.8" y="113.7">13</text>
<text x="301.8" y="111.2">31</text>
<text x="319.6" y="111.7">OUT_2-</text>
<text x="319.6" y="109.1">OUT_2+</text>
<text x="357.7" y="108.6">12</text>
<text x="357.7" y="113.7">13</text>
<text x="357.7" y="111.2">31</text>
<text x="375.5" y="109.1">AD4_P</text>
<text x="375.5" y="111.7">AD4_N</text>
<text x="301.8" y="118.8">14</text>
<text x="301.8" y="116.2">32</text>
<text x="319.6" y="119.3">OUT_4+</text>
<text x="319.6" y="116.8">OUT_3-</text>
<text x="319.6" y="114.2">OUT_3+</text>
<text x="357.7" y="118.8">14</text>
<text x="357.7" y="116.2">32</text>
<text x="375.5" y="114.2">AD5_P</text>
<text x="375.5" y="116.8">AD5_N</text>
<text x="375.5" y="119.3">AD6_P</text>
<text x="301.8" y="123.9">15</text>
<text x="301.8" y="121.3">33</text>
<text x="319.6" y="124.4">OUT_5+</text>
<text x="319.6" y="121.8">OUT_4-</text>
<text x="357.7" y="123.9">15</text>
<text x="357.7" y="121.3">33</text>
<text x="375.5" y="121.8">AD6_N</text>
<text x="375.5" y="124.4">AD7_P_OUTA</text>
<text x="301.8" y="128.9">16</text>
<text x="301.8" y="126.4">34</text>
<text x="301.8" y="131.5">35</text>
<text x="319.6" y="132">OUT_6-</text>
<text x="319.6" y="129.5">OUT_6+</text>
<text x="319.6" y="126.9">OUT_5-</text>
<text x="357.7" y="128.9">16</text>
<text x="357.7" y="126.4">34</text>
<text x="357.7" y="131.5">35</text>
<text x="375.5" y="126.9">AD7_N</text>
<text x="375.5" y="129.5">AD8_P_OUTB</text>
<text x="375.5" y="132">AD8_N</text>
<text x="301.8" y="134">17</text>
<text x="301.8" y="136.6">36</text>
<text x="319.6" y="137.1">OUT_7-</text>
<text x="319.6" y="134.5">OUT_7+</text>
<text x="357.7" y="134">17</text>
<text x="357.7" y="136.6">36</text>
<text x="375.5" y="134.5">OUTC</text>
<text x="375.5" y="137.1">OUTD</text>
<text x="301.8" y="139.1">18</text>
<text x="301.8" y="141.6">37</text>
<text x="319.6" y="142.2">OUT_8-</text>
<text x="319.6" y="139.6">OUT_8+</text>
<text x="357.7" y="139.1">18</text>
<text x="357.7" y="141.6">37</text>
<text x="375.5" y="142.2">AGND</text>
<text x="375.5" y="139.6">TEST_AD</text>
<text x="301.8" y="144.2">19</text>
<text x="357.7" y="144.2">19</text>
<text x="293.2" y="152.7">DB37座</text>
<text x="349.1" y="152.7">DB37座</text>
<text x="75.2" y="162.5">5V</text>
<text x="66.3" y="172.7">B34-IO25</text>
<text x="67.4" y="170.1">B34-IO0</text>
<text x="341.9" y="170.1">AD7_P_OUTA</text>
<text x="366.7" y="169.8">R254</text>
<text x="367" y="172.4">R255</text>
<text x="381.6" y="169.4">0</text>
<text x="382.3" y="172">0</text>
<text x="395.8" y="170.1">AD7_P</text>
<text x="395.8" y="172.7">OUTA</text>
<text x="67.2" y="177.8">B34-L1N</text>
<text x="67.4" y="175.2">B34-L1P</text>
<text x="342" y="177.8">AD8_P_OUTB</text>
<text x="366.5" y="177.2">R256</text>
<text x="381.8" y="177.1">0</text>
<text x="382.1" y="179.6">0</text>
<text x="395.8" y="177.8">AD8_P</text>
<text x="67.2" y="182.8">B34-L2N</text>
<text x="67.4" y="180.3">B34-L2P</text>
<text x="67.4" y="185.4">B34-L3P</text>
<text x="176.9" y="182.8">5V</text>
<text x="366.5" y="180">R257</text>
<text x="395.8" y="180.3">OUTB</text>
<text x="67.2" y="187.9">B34-L3N</text>
<text x="67.2" y="190.5">B13-L6N</text>
<text x="170" y="190.5">3.3V</text>
<text x="66.1" y="195.5">B13-L11N</text>
<text x="66.3" y="193">B13-L11P</text>
<text x="155.2" y="195.5">B35-L13P</text>
<text x="66.1" y="200.6">B13-L12N</text>
<text x="66.3" y="198.1">B13-L12P</text>
<text x="66.3" y="203.2">B13-L13P</text>
<text x="155" y="198.1">B35-L13N</text>
<text x="155" y="203.2">B35-L14N</text>
<text x="155.2" y="200.6">B35-L14P</text>
<text x="66.1" y="205.7">B13-L13N</text>
<text x="66.3" y="208.2">B13-L14P</text>
<text x="155.2" y="208.2">B35-L15P</text>
<text x="66.1" y="210.8">B13-L14N</text>
<text x="66.1" y="215.9">B13-L15N</text>
<text x="66.3" y="213.3">B13-L15P</text>
<text x="155" y="210.8">B35-L15N</text>
<text x="155" y="215.9">B35-L16N</text>
<text x="155.2" y="213.3">B35-L16P</text>
<text x="66.1" y="220.9">B13-L16N</text>
<text x="66.3" y="218.4">B13-L16P</text>
<text x="155.2" y="220.9">B35-L17P</text>
<text x="66.1" y="226">B13-L17N</text>
<text x="66.3" y="223.5">B13-L17P</text>
<text x="155" y="223.5">B35-L17N</text>
<text x="155.2" y="226">B35-L18P</text>
<text x="66.1" y="231.1">B13-L18N</text>
<text x="66.3" y="228.6">B13-L18P</text>
<text x="66.3" y="233.6">B13-L19P</text>
<text x="155" y="228.6">B35-L18N</text>
<text x="155.2" y="233.6">B35-L19P</text>
<text x="66.1" y="236.2">B13-L19N</text>
<text x="66.3" y="238.7">B13-L20P</text>
<text x="155" y="236.2">B35-L19N</text>
<text x="155.2" y="238.7">B35-L20P</text>
<text x="66.1" y="241.3">B13-L20N</text>
<text x="66.3" y="243.8">B13-L21P</text>
<text x="155" y="241.3">B35-L20N</text>
<text x="66.1" y="246.3">B13-L21N</text>
<text x="66.1" y="251.4">B13-L22N</text>
<text x="66.3" y="248.9">B13-L22P</text>
<text x="154.7" y="251.4">EXT_INT1</text>
<text x="155.4" y="248.9">EX_SDA6</text>
<text x="155.8" y="246.3">EX_SCL6</text>
<text x="45.5" y="254">3.3V</text>
<text x="66.5" y="256.5">EX_SDA8</text>
<text x="65.7" y="261.6">EXT_INT1</text>
<text x="66.9" y="259">EX_SCL8</text>
</g>
<g font-size="2">
<text x="203.8" y="53.3">6</text>
<text x="208.7" y="50.7">J28</text>
<text x="216.6" y="48.2">Gigabit</text>
<text x="216.6" y="50.8">Ethernet</text>
<text x="203.8" y="58.3">2</text>
<text x="210.8" y="59.1">MD1+</text>
<text x="210.8" y="54">VCC</text>
<text x="92.7" y="64.2">EINT</text>
<text x="203.8" y="60.9">3</text>
<text x="203.8" y="63.4">4</text>
<text x="203.8" y="66">5</text>
<text x="210.8" y="61.6">MD1-</text>
<text x="210.8" y="64.2">MD2+</text>
<text x="203.8" y="68.5">7</text>
<text x="203.8" y="71">8</text>
<text x="210.8" y="66.7">MD2-</text>
<text x="210.8" y="69.3">MD3+</text>
<text x="210.8" y="71.8">MD3-</text>
<text x="218.9" y="71">ETHERNET</text>
<text x="218.9" y="68.5">10/100/1000</text>
<text x="202.7" y="76.1">10</text>
<text x="203.8" y="73.6">9</text>
<text x="210.8" y="74.3">MD4+</text>
<text x="210.8" y="76.9">MD4-</text>
<text x="221.4" y="73.6">RJ-45</text>
<text x="203.8" y="81.2">1</text>
<text x="210.8" y="82">GND</text>
<text x="202.7" y="86.3">12</text>
<text x="202.7" y="88.8">11</text>
<text x="210.8" y="87">LD2+</text>
<text x="210.8" y="89.6">LD2-</text>
<text x="202.7" y="91.4">14</text>
<text x="202.7" y="93.9">13</text>
<text x="210.8" y="92.1">LD1+</text>
<text x="210.8" y="94.7">LD1-</text>
<text x="226.5" y="93.9">SHD</text>
<text x="227.3" y="94.4" transform="rotate(-90 227.3 94.4)">M1</text>
<text x="229.8" y="94.4" transform="rotate(-90 229.8 94.4)">M2</text>
<text x="226.5" y="102.9" transform="rotate(-90 226.5 102.9)">M1</text>
<text x="229.1" y="102.9" transform="rotate(-90 229.1 102.9)">M2</text>
<text x="85" y="108.2">GND</text>
<text x="112.2" y="156.6">J505</text>
<text x="107.3" y="165">1</text>
<text x="107.3" y="167.6">2</text>
<text x="114.2" y="165.8">1</text>
<text x="107.3" y="170.1">3</text>
<text x="107.3" y="172.7">4</text>
<text x="114.2" y="168.3">2</text>
<text x="114.2" y="170.9">3</text>
<text x="114.2" y="173.4">4</text>
<text x="107.3" y="175.2">5</text>
<text x="107.3" y="177.8">6</text>
<text x="114.2" y="176">5</text>
<text x="114.2" y="178.5">6</text>
<text x="107.3" y="180.3">7</text>
<text x="107.3" y="182.8">8</text>
<text x="107.3" y="185.4">9</text>
<text x="114.2" y="181.1">7</text>
<text x="114.2" y="183.6">8</text>
<text x="106.2" y="187.9">10</text>
<text x="106.2" y="190.5">11</text>
<text x="114.2" y="186.1">9</text>
<text x="114.2" y="188.7">10</text>
<text x="114.2" y="191.2">11</text>
<text x="208.7" y="189.7">J506</text>
<text x="106.2" y="193">12</text>
<text x="106.2" y="195.5">13</text>
<text x="114.2" y="193.8">12</text>
<text x="114.2" y="196.3">13</text>
<text x="201.3" y="193">1</text>
<text x="201.3" y="195.5">2</text>
<text x="208.2" y="193.8">1</text>
<text x="208.2" y="196.3">2</text>
<text x="106.2" y="198.1">14</text>
<text x="106.2" y="200.6">15</text>
<text x="106.2" y="203.2">16</text>
<text x="114.2" y="198.8">14</text>
<text x="114.2" y="201.4">15</text>
<text x="114.2" y="203.9">16</text>
<text x="201.3" y="198.1">3</text>
<text x="201.3" y="200.6">4</text>
<text x="201.3" y="203.2">5</text>
<text x="208.2" y="198.8">3</text>
<text x="208.2" y="201.4">4</text>
<text x="208.2" y="203.9">5</text>
<text x="106.2" y="205.7">17</text>
<text x="106.2" y="208.2">18</text>
<text x="114.2" y="206.5">17</text>
<text x="114.2" y="209">18</text>
<text x="201.3" y="205.7">6</text>
<text x="201.3" y="208.2">7</text>
<text x="208.2" y="206.5">6</text>
<text x="208.2" y="209">7</text>
<text x="106.2" y="210.8">19</text>
<text x="106.2" y="213.3">20</text>
<text x="106.2" y="215.9">21</text>
<text x="114.2" y="211.5">19</text>
<text x="114.2" y="214.1">20</text>
<text x="200.2" y="215.9">10</text>
<text x="201.3" y="210.8">8</text>
<text x="201.3" y="213.3">9</text>
<text x="208.2" y="211.5">8</text>
<text x="208.2" y="214.1">9</text>
<text x="106.2" y="218.4">22</text>
<text x="106.2" y="220.9">23</text>
<text x="114.2" y="216.6">21</text>
<text x="114.2" y="219.2">22</text>
<text x="114.2" y="221.7">23</text>
<text x="200.2" y="218.4">11</text>
<text x="200.2" y="220.9">12</text>
<text x="208.2" y="216.6">10</text>
<text x="208.2" y="219.2">11</text>
<text x="208.2" y="221.7">12</text>
<text x="106.2" y="223.5">24</text>
<text x="106.2" y="226">25</text>
<text x="114.2" y="224.2">24</text>
<text x="114.2" y="226.8">25</text>
<text x="200.2" y="223.5">13</text>
<text x="200.2" y="226">14</text>
<text x="208.2" y="224.2">13</text>
<text x="208.2" y="226.8">14</text>
<text x="106.2" y="228.6">26</text>
<text x="106.2" y="231.1">27</text>
<text x="106.2" y="233.6">28</text>
<text x="114.2" y="229.3">26</text>
<text x="114.2" y="231.9">27</text>
<text x="200.2" y="228.6">15</text>
<text x="200.2" y="231.1">16</text>
<text x="200.2" y="233.6">17</text>
<text x="208.2" y="229.3">15</text>
<text x="208.2" y="231.9">16</text>
<text x="106.2" y="236.2">29</text>
<text x="106.2" y="238.7">30</text>
<text x="114.2" y="234.4">28</text>
<text x="114.2" y="236.9">29</text>
<text x="114.2" y="239.5">30</text>
<text x="200.2" y="236.2">18</text>
<text x="200.2" y="238.7">19</text>
<text x="208.2" y="234.4">17</text>
<text x="208.2" y="236.9">18</text>
<text x="208.2" y="239.5">19</text>
<text x="106.2" y="241.3">31</text>
<text x="106.2" y="243.8">32</text>
<text x="114.2" y="242">31</text>
<text x="114.2" y="244.6">32</text>
<text x="200.2" y="241.3">20</text>
<text x="200.2" y="243.8">21</text>
<text x="208.2" y="242">20</text>
<text x="208.2" y="244.6">21</text>
<text x="106.2" y="246.3">33</text>
<text x="106.2" y="248.9">34</text>
<text x="106.2" y="251.4">35</text>
<text x="114.2" y="247.1">33</text>
<text x="114.2" y="249.6">34</text>
<text x="200.2" y="246.3">22</text>
<text x="200.2" y="248.9">23</text>
<text x="200.2" y="251.4">24</text>
<text x="208.2" y="247.1">22</text>
<text x="208.2" y="249.6">23</text>
<text x="106.2" y="254">36</text>
<text x="106.2" y="256.5">37</text>
<text x="114.2" y="254.7">36</text>
<text x="114.2" y="257.3">37</text>
<text x="114.2" y="252.2">35</text>
<text x="200.2" y="254">25</text>
<text x="200.2" y="256.5">26</text>
<text x="208.2" y="252.2">24</text>
<text x="208.2" y="254.7">25</text>
<text x="208.2" y="257.3">26</text>
<text x="106.2" y="259">38</text>
<text x="106.2" y="261.6">39</text>
<text x="114.2" y="259.8">38</text>
<text x="114.2" y="262.3">39</text>
<text x="106.2" y="264.1">40</text>
<text x="114.2" y="264.9">40</text>
</g>
</svg>
